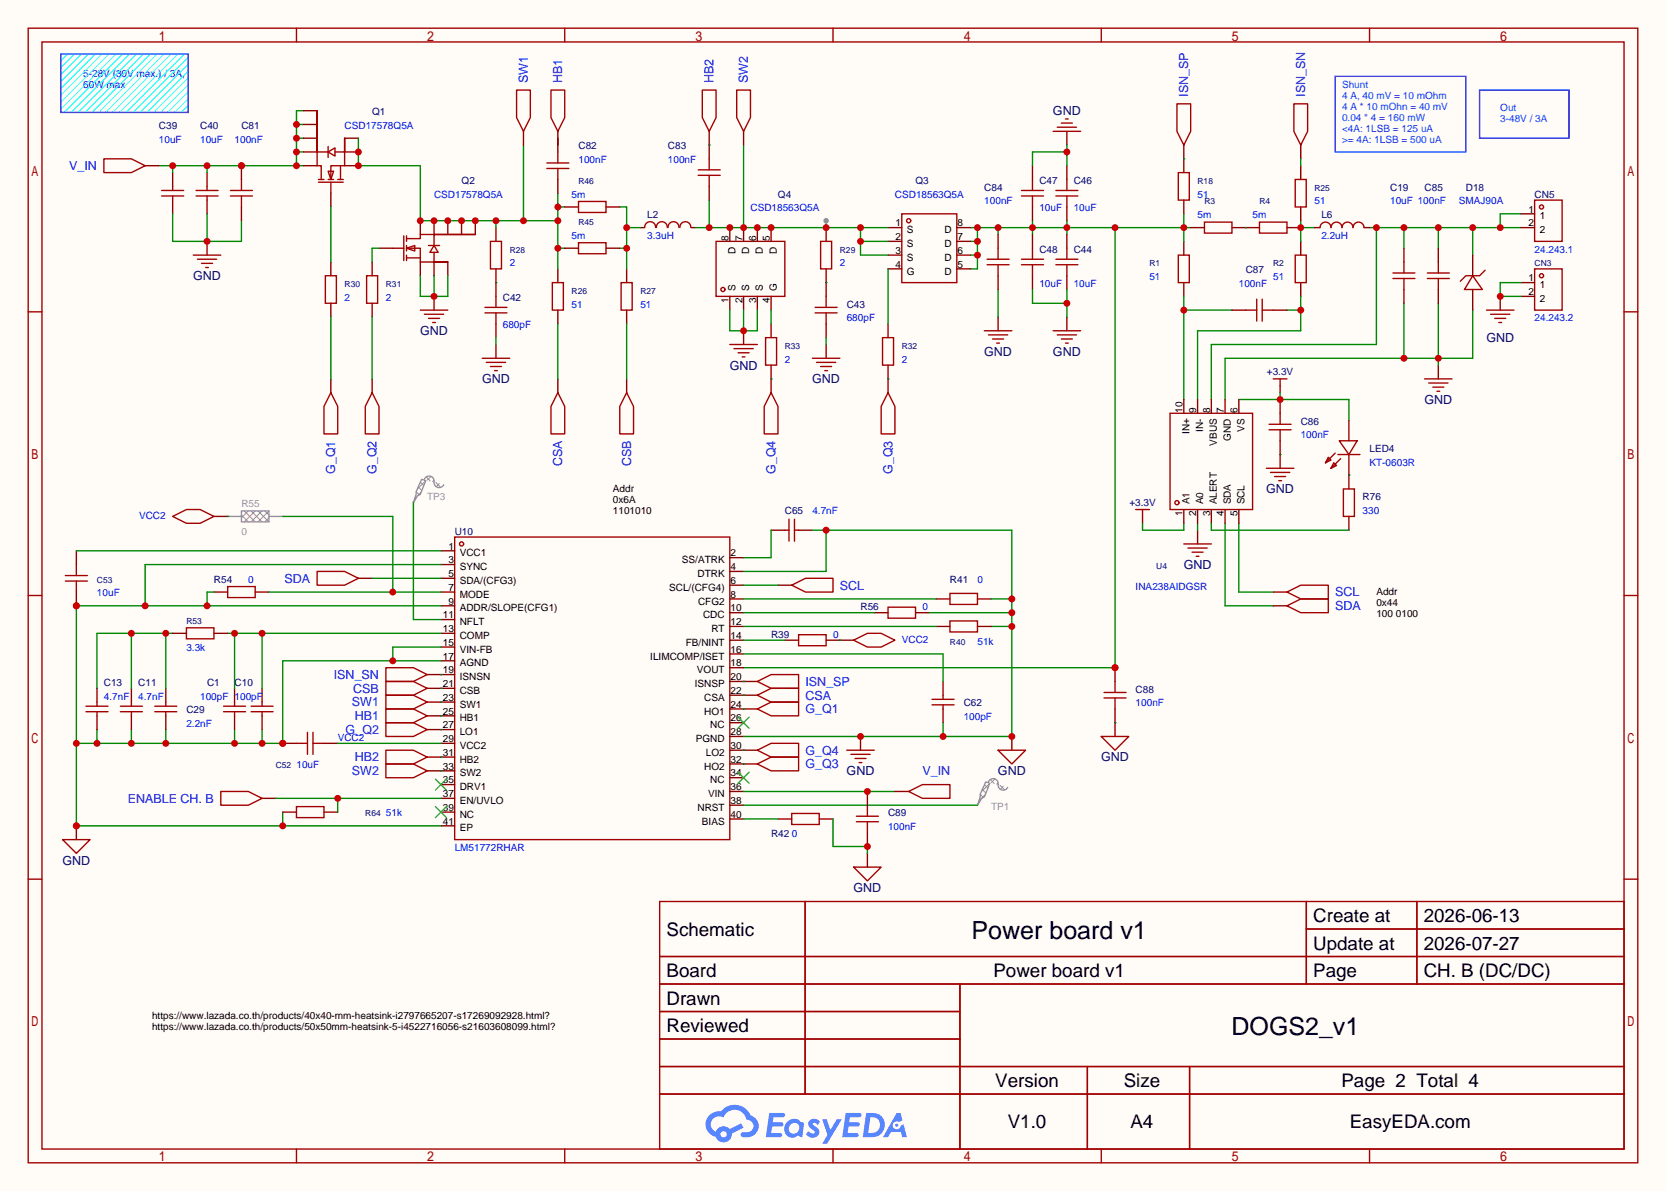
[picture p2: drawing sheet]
<svg xmlns="http://www.w3.org/2000/svg" width="308mm" height="220mm" viewBox="0 0 308 220" stroke-linecap="round" stroke-linejoin="round" font-family="sans-serif">
<path d="M0 0h307.6v220h-307.6z" fill="#fffcf7"/>
<g fill="none" stroke="#a10000" stroke-width=".25">
<path d="M5.2 5.2h297.2v209.6h-297.2zM7.7 7.7h292.1v204.5h-292.1zM54.7 5.2v2.5M104.3 5.2v2.5M153.8 5.2v2.5M203.3 5.2v2.5M252.9 5.2v2.5M5.2 57.6h2.5M299.8 57.6h2.6M5.2 110h2.5M299.8 110h2.6M5.2 162.4h2.5"/>
<path d="M121.8 166.5h178v45.7h-178zM121.8 176.7h178M148.7 166.5v35.6M241.2 166.5v15.2M241.2 171.6h58.6M261.6 166.5v15.2M299.8 162.4h2.6M121.8 181.7h178M121.8 186.8h55.4M121.8 197h178M121.8 191.9h55.4M177.2 181.7v30.5"/>
<path d="M200.8 197v15.2M219.6 197v15.2M54.7 212.2v2.6M104.3 212.2v2.6M121.8 202.1h178M153.8 212.2v2.6M203.3 212.2v2.6M252.9 212.2v2.6"/>
</g>
<g fill="#5487ff">
<path d="M149.5 206.9a1.3 1.3 0 0 1 1.9 .3l-.4 .6a.54 .54 0 0 0-1-.2l.2 .2a1.58 1.58 0 0 1 1 1.5 1.43 1.43 0 0 1-2.4 .2l.5-.6a.64 .64 0 0 0 .5 .5 .64 .64 0 0 0 .6-.3l-.1-.3a1.6 1.6 0 0 1-1.1-1.5z"/>
<path d="M151.8 206.7h.8l.7 2 1.2-2h.9l-2.7 4.5h-.9l1-1.6z"/>
<path d="M142 205.5h1.7a1.31 1.31 0 0 1 1.2 .2 .4 .4 0 0 1-.3 .6h-1.8l-.1 1h1.6a.4 .4 0 0 1 .3 .4 .4 .4 0 0 1-.4 .4h-1.6l-.2 1.2 .8-.1a1.23 1.23 0 0 1 1.2 .2 .39 .39 0 0 1-.4 .6h-2.6z"/>
<path d="M156.1 205.5h1.7a1.32 1.32 0 0 1 1.2 .2 .39 .39 0 0 1-.3 .6h-1.8l-.1 1h1.6a.4 .4 0 0 1 .4 .4 .4 .4 0 0 1-.5 .4h-1.6l-.2 1.1h.8a1.23 1.23 0 0 1 1.2 .2 .39 .39 0 0 1-.4 .6h-2.6z"/>
<path d="M165.5 205.6h.8l.3 1.3-.6 .3a.75 .75 0 0 0-1.1 .3 .75 .75 0 0 0 .5 1.1 .75 .75 0 0 0 .9-.7l.5-.3 .6 2.4h-.8l-.3-.9h-1.8l-.5 .9h-1z"/>
<path d="M159.9 205.6l-.6 4.4h1.4a2.27 2.27 0 0 0 2.7-2.3 2.27 2.27 0 0 0-2.7-2.1zM160.7 206.3a1.5 1.5 0 0 1 1.8 1.6 1.5 1.5 0 0 1-1.9 1.3h-.3z"/>
<path d="M145.4 207.2a1.62 1.62 0 0 0-.4 2.1 1.62 1.62 0 0 0 2 .6l.3-.2 .4 .2 .4 .1 .3-2.4-.1-.3-.5-.1a1.58 1.58 0 0 0-2.4 0zM146 207.7a.99 .99 0 0 1 1.6 .3 .99 .99 0 0 1-.9 1.4 .94 .94 0 0 1-1-.6 .94 .94 0 0 1 .3-1.1z"/>
<path d="M131 206a2.37 2.37 0 0 0 1.1 4 1.54 1.54 0 0 0 1.8 1 1.54 1.54 0 0 0 1.2-1.6l2.2-1.1-.5-.8-2.1 1a1.57 1.57 0 0 0-2.6 .5 1.5 1.5 0 0 1-.7-2.1 1.5 1.5 0 0 1 2.2-.5 2.23 2.23 0 0 1 2.3-1.4 2.23 2.23 0 0 1 2 1.8 1.16 1.16 0 0 1 1.2 1.1 1.16 1.16 0 0 1-1.1 1.2h-.7a.47 .47 0 0 0-.5 .4 .47 .47 0 0 0 .4 .5 2.23 2.23 0 0 0 2.2-.6 2.23 2.23 0 0 0 .5-2.3 2.16 2.16 0 0 0-1.3-1.1 3.2 3.2 0 0 0-5.5-.7l-1.1 .1zM133 209.5a.6 .6 0 0 1 1.2 0 .6 .6 0 0 1-1.2 0z"/>
<circle cx="165.6" cy="207.8" r=".28"/>
</g>
<path d="M218.6 44.6v2.5M218.6 52.2v2.5M240.2 44.6v2.5M240.2 52.2v2.5M236.3 71.2v1.3M210.9 95.4v1.2M221.1 97.9v2.6M236.3 83.9v2.6" fill="none" stroke="#870000" stroke-width=".25"/>
<g fill="none" stroke="#a10000" stroke-width=".25">
<path d="M217.6 47.1h2v5.1h-2zM239.1 47.1h2.1v5.1h-2.1zM235.1 70h2.5M236.3 70v1.2M209.7 94.1h2.5M210.9 94.1v1.3M233.8 86.5h5.1M234.6 87.2h3.5M235.3 88h2.1M236.1 88.8h.5M218.6 100.5h5M219.3 101.2h3.6"/>
<path d="M220.1 102h2M220.9 102.7h.5"/>
</g>
<path d="M218.6 57.3h8.9M218.6 54.7v19.1M228.7 73.8h20.3v3.8M236.3 72.5v1.3M226.2 96.6v15.3h8.9M228.7 96.6v12.7h6.4" fill="none" stroke="#008700" stroke-width=".25"/>
<circle cx="218.6" cy="57.3" r=".63" fill="#c00"/>
<path d="M237.6 57.3h2.6M240.2 54.7v6.4h-19.1v12.7" fill="none" stroke="#008700" stroke-width=".25"/>
<circle cx="240.2" cy="57.3" r=".63" fill="#c00"/>
<path d="M280.8 39.5h-3.8v2.5M252.9 42h27.9M254.1 42v21.6h-30.5v10.2M259.2 42v3.8M265.6 42v3.8M271.9 42v5.1" fill="none" stroke="#008700" stroke-width=".25"/>
<g fill="#c00">
<circle cx="254.1" cy="42" r=".63"/>
<circle cx="259.2" cy="42" r=".63"/>
<circle cx="265.6" cy="42" r=".63"/>
<circle cx="271.9" cy="42" r=".63"/>
<circle cx="277" cy="42" r=".63"/>
</g>
<path d="M240.2 40.8v3.8M240.2 42h2.5M259.2 56v10.2M265.6 56v11.4M271.9 57.3v8.9h-45.7v7.6" fill="none" stroke="#008700" stroke-width=".25"/>
<path d="M265.6 67.4v2.6" fill="none" stroke="#870000" stroke-width=".25"/>
<path d="M263 70h5.1M263.8 70.7h3.5M264.5 71.5h2.1M265.3 72.3h.5" fill="none" stroke="#a10000" stroke-width=".25"/>
<g fill="#c00">
<circle cx="265.6" cy="66.2" r=".63"/>
<circle cx="259.2" cy="66.2" r=".63"/>
</g>
<path d="M218.6 39.5v5.1M179.2 42h40.6M179.2 44.6h1.3M179.2 47.1h1.3M180.5 42v7.7h-1.3M184.3 42v1.3M190.6 40.8v2.5M197 40.8v2.5M205.9 42v81.3h-68.6M221.1 96.6v1.3" fill="none" stroke="#008700" stroke-width=".25"/>
<g fill="none" stroke="#870000" stroke-width=".25">
<path d="M31.9 31.9v2.5M31.9 37v2.5M38.2 31.9v2.5M38.2 37v2.5M277 54.7v2.6M39.5 109.3h2.5M47.1 109.3h2.6M66.2 106.8h2.5M143.6 108.1h2.6M144.9 118.2h2.5M152.5 118.2h2.6M161.4 113.2h2.6"/>
<path d="M169 113.2h2.6M172.8 110.6h2.6M180.5 110.6h2.5M235.1 111.9h2.5M235.1 109.3h2.5M143.6 151.3h2.6M151.3 151.3h2.5"/>
</g>
<g fill="none" stroke="#a10000" stroke-width=".25">
<path d="M29.8 36.2h4.1M29.8 35.2h4.1M31.9 34.4v.8M31.9 36.2v.8M36.2 36.2h4.1M36.2 35.2h4.1M38.2 34.4v.8M38.2 36.2v.8M274.4 57.3h5.1M275.2 58h3.6M276 58.8h2M276.7 59.6h.5"/>
<path d="M42 108.3h5.1v2.1h-5.1zM58.5 105.5h5.1l2.6 1.3-2.6 1.3h-5.1zM146.2 108.1l2.5-1.3h5.1v2.5h-5.1zM147.4 117.2h5.1v2.1h-5.1zM164 112.1h5v2.1h-5zM175.4 109.6h5.1v2h-5.1zM237.6 111.9l2.6-1.3h5v2.6h-5zM237.6 109.3l2.6-1.2h5v2.5h-5zM146.2 150.2h5.1v2.1h-5.1z"/>
</g>
<path d="M42 95.4h2.6M44.6 94.4h5.1v2h-5.1zM49.7 95.4h2.5" fill="none" stroke="#999" stroke-width=".25"/>
<path d="M44.6 95.1l1.2 1.3M45.1 94.4l2 2M45.8 94.4l-1.2 1.2M46.4 94.4l2 2M47.1 94.4l-2 2M47.6 94.4l2.1 2M48.4 94.4l-2 2M48.9 94.4l.8 .7M49.7 94.4l-2.1 2M49.7 95.6l-.8 .8" fill="none" stroke="#999" stroke-width=".18"/>
<g fill="#c00">
<circle cx="218.6" cy="42" r=".63"/>
<circle cx="205.9" cy="42" r=".63"/>
<circle cx="197" cy="42" r=".63"/>
<circle cx="190.6" cy="42" r=".63"/>
<circle cx="184.3" cy="42" r=".63"/>
<circle cx="180.5" cy="42" r=".63"/>
<circle cx="180.5" cy="44.6" r=".63"/>
<circle cx="180.5" cy="47.1" r=".63"/>
<circle cx="205.9" cy="123.3" r=".63"/>
</g>
<path d="M29.3 30.6h26.7M31.9 30.6v1.3M38.2 30.6v1.3M54.7 23h1.3M54.7 25.5h1.3M54.7 28.1h1.3M56 20.4h-1.3v10.2" fill="none" stroke="#008700" stroke-width=".25"/>
<g fill="#c00">
<circle cx="54.7" cy="30.6" r=".63"/>
<circle cx="54.7" cy="28.1" r=".63"/>
<circle cx="54.7" cy="25.5" r=".63"/>
<circle cx="54.7" cy="23" r=".63"/>
<circle cx="44.6" cy="30.6" r=".63"/>
<circle cx="38.2" cy="30.6" r=".63"/>
<circle cx="31.9" cy="30.6" r=".63"/>
</g>
<path d="M31.9 39.5v5.1h12.7v-3.8M38.2 39.5v5.1M210.9 96.6v1.3h7.7v-1.3" fill="none" stroke="#008700" stroke-width=".25"/>
<g fill="none" stroke="#870000" stroke-width=".25">
<path d="M56 30.6h2.5M56 25.5h2.5M56 28.1h2.5M56 23h2.5M56 20.4h2.5M61.1 35.7v2.5M63.6 30.6h2.6M63.6 25.5h2.6M63.6 28.1h2.6M218.6 29.3v2.6M218.6 37v2.5M240.2 30.6v2.5"/>
<path d="M240.2 38.2v2.6M38.2 44.6v2.5M70 45.8h2.5M77.6 40.8v2.5M77.6 48.4v2.5M80.1 40.8v2.5M80.1 48.4v2.5M82.7 40.8v2.5M82.7 48.4v2.5M85.2 40.8v2.5M87.8 40.8v2.5M103 49.7v2.5"/>
<path d="M103 57.3v2.5M115.7 49.7v2.5M115.7 57.3v2.5M118.2 42h.8M127.6 42h.8M134.7 42v2.6M134.7 54.7v2.6M137.3 42v2.6M137.3 54.7v2.6M139.8 42v2.6M139.8 54.7v2.6M142.4 42v2.6"/>
<path d="M142.4 54.7v2.6M164 42h2.5M164 44.6h2.5M164 47.1h2.5M164 49.7h2.5M176.7 42h2.5M176.7 44.6h2.5M176.7 47.1h2.5M176.7 49.7h2.5M81.4 101.7h2.5M81.4 104.3h2.5M81.4 106.8h2.5"/>
<path d="M81.4 109.3h2.5M81.4 111.9h2.5M81.4 114.4h2.5M81.4 117h2.5M81.4 119.5h2.5M134.7 118.2h2.6M134.7 115.7h2.6M134.7 113.2h2.6M134.7 110.6h2.6M134.7 108.1h2.6M134.7 105.5h2.6M134.7 103h2.6"/>
<path d="M81.4 122h2.5M81.4 124.6h2.5M81.4 127.1h2.5M81.4 129.7h2.5M81.4 132.2h2.5M81.4 134.7h2.5M81.4 137.3h2.5M81.4 139.8h2.5M134.7 138.6h2.6M134.7 136h2.6M134.7 133.5h2.6M134.7 130.9h2.6"/>
<path d="M134.7 128.4h2.6M134.7 125.9h2.6M134.7 123.3h2.6M134.7 120.8h2.6M81.4 142.4h2.5M81.4 144.9h2.5M81.4 147.4h2.5M81.4 150h2.5M81.4 152.5h2.5M134.7 151.3h2.6M134.7 148.7h2.6M134.7 146.2h2.6"/>
<path d="M134.7 143.6h2.6M134.7 141.1h2.6"/>
</g>
<g fill="none" stroke="#a10000" stroke-width=".25">
<path d="M58.8 33.7h4.6M58.8 33.1h1M60.6 31.6h1l-.5 1.5zM60.6 28.1l1.2-.8v1.5zM60.6 28.1h-2.1v-7.7v10.2h.8v2.5M60.6 27.1v2M60.6 33.1h1M61.1 33.7v2M61.8 28.1h1.8v-2.6v5.1h-2.5v2.5M62.4 33.1h1M62.9 30.6v2.5M166.5 39.5h10.2v12.7h-10.2z"/>
<path d="M217.6 31.9h2v5.1h-2zM239.1 33.1h2.1v5.1h-2.1zM35.7 47.1h5.1M36.4 47.9h3.6M37.2 48.6h2M38 49.4h.5M72.5 45.8h2M74.5 43.6v4.5M75.1 45.8l1.5-.5v1.1zM75.1 44.1h2.5v-.8h10.2h-7.7v2M75.1 45.8h2.5v2.6h5.1h-2.6v-1.8M75.1 47.6h2.5"/>
<path d="M75.1 43.6v1M75.1 45.3v1.1M75.1 47.1v1M79.1 45.3h2.1M80.1 45.3l.8 1.3h-1.5zM102 52.2h2v5.1h-2zM114.7 52.2h2v5.1h-2zM119 42a1.01 1.01 0 0 1 1-1.1 1.01 1.01 0 0 1 1.1 1.1M121.2 42a1.01 1.01 0 0 1 1-1.1 1.01 1.01 0 0 1 1 1.1M123.3 42a1.01 1.01 0 0 1 1-1.1 1.01 1.01 0 0 1 1.1 1.1M125.5 42a1.01 1.01 0 0 1 1-1.1 1.01 1.01 0 0 1 1 1.1M132.2 44.6h12.7v10.1h-12.7z"/>
<path d="M83.9 99.2h50.8v55.9h-50.8z"/>
<circle cx="133.5" cy="53.5" r=".38"/>
<circle cx="167.8" cy="40.8" r=".38"/>
<circle cx="85.2" cy="100.5" r=".38"/>
</g>
<path d="M136.3 132.5l2 2M138.3 132.5l-2 2M80.4 143.9l2 2M80.4 149l2 2M82.4 143.9l-2 2M82.4 149l-2 2M136.3 142.6l2 2.1M138.3 142.6l-2 2.1" fill="none" stroke="#3c3" stroke-width=".25"/>
<circle cx="38.2" cy="44.6" r=".63" fill="#c00"/>
<g fill="none" stroke="#a10000" stroke-width=".25">
<path d="M188.6 36.2h4.1M188.6 35.2h4.1M190.6 33.1v2.1M190.6 36.2v2M194.9 36.2h4.1M194.9 35.2h4.1M197 33.1v2.1M197 36.2v2M60.1 50.9h2v5.1h-2zM67.7 50.9h2v5.1h-2zM89.5 56.8h4.1M89.5 57.8h4.1"/>
<path d="M90.6 44.6h2v5.1h-2zM91.6 54.7v2.1M91.6 57.8v2M150.5 56.8h4.1M150.5 57.8h4.1M151.5 44.6h2v5.1h-2zM152.5 54.7v2.1M152.5 57.8v2M188.6 48.9h4.1M188.6 47.9h4.1M190.6 45.8v2.1M190.6 48.9v2"/>
<path d="M194.9 48.9h4.1M194.9 47.9h4.1M197 45.8v2.1M197 48.9v2M257.2 51.4h4M257.2 50.4h4M259.2 48.4v2M259.2 51.4v2.1M141.4 62.4h2v5h-2zM162.9 62.4h2.1v5h-2.1z"/>
</g>
<g fill="none" stroke="#870000" stroke-width=".25">
<path d="M190.6 30.6v2.5M190.6 38.2v2.6M197 30.6v2.5M197 38.2v2.6M61.1 48.4v2.5M61.1 56v2.5M68.7 48.4v2.5M68.7 56v2.5M91.6 42v2.6M91.6 49.7v5M91.6 59.8v2.6M142.4 59.8v2.6"/>
<path d="M152.5 42v2.6M152.5 49.7v5M152.5 59.8v2.6M164 59.8v2.6M190.6 43.3v2.5M190.6 50.9v2.6M197 43.3v2.5M197 50.9v2.6M259.2 45.8v2.6M259.2 53.5v2.5M142.4 67.4v2.6M164 67.4v2.6"/>
</g>
<path d="M39.5 109.3h-1.3v2.6M81.4 104.3h-54.6v7.6M81.4 111.9h-67.3v40.6h67.3M81.4 119.5h-8.9v2.5M17.9 134.7v2.6M24.3 134.7v2.6M30.6 134.7v2.6M43.3 134.7v2.6M48.4 134.7v2.6M81.4 122h-29.2v15.3h-38.1M52.2 150v2.5" fill="none" stroke="#008700" stroke-width=".25"/>
<g fill="#c00">
<circle cx="26.8" cy="111.9" r=".63"/>
<circle cx="38.2" cy="111.9" r=".63"/>
<circle cx="14.1" cy="111.9" r=".63"/>
<circle cx="14.1" cy="137.3" r=".63"/>
<circle cx="14.1" cy="152.5" r=".63"/>
<circle cx="52.2" cy="152.5" r=".63"/>
<circle cx="17.9" cy="137.3" r=".63"/>
<circle cx="24.3" cy="137.3" r=".63"/>
<circle cx="30.6" cy="137.3" r=".63"/>
<circle cx="43.3" cy="137.3" r=".63"/>
<circle cx="48.4" cy="137.3" r=".63"/>
<circle cx="52.2" cy="137.3" r=".63"/>
<circle cx="72.5" cy="122" r=".63"/>
</g>
<g fill="none" stroke="#a10000" stroke-width=".25">
<path d="M144.9 97.9h.8M145.7 95.9v4M146.7 95.9v4M146.7 97.9h.7M245.2 84.5l.5 .5-1 .5zM246.3 85.5l.5 .5-1.1 .5zM246.5 83.7l-1.8 1.8M247 83.9h4.1M247.3 81.4h3.3l-1.6 2.5zM247.5 84.7l-1.8 1.8M15.9 131.4h4M15.9 130.4h4"/>
<path d="M17.9 129.7v.7M17.9 131.4v.8M22.2 131.4h4.1M22.2 130.4h4.1M24.3 129.7v.7M24.3 131.4v.8M41.3 131.4h4M41.3 130.4h4M43.3 129.7v.7M43.3 131.4v.8M46.4 131.4h4M46.4 130.4h4"/>
<path d="M48.4 129.7v.7M48.4 131.4v.8M172.1 129.2h4M172.1 130.2h4M174.1 128.4v.8M174.1 130.2v.7M40.8 146.2h5l2.6 1.2-2.6 1.3h-5z"/>
</g>
<g fill="none" stroke="#870000" stroke-width=".25">
<path d="M249 77.6v3.8M142.4 97.9h2.5M147.4 97.9h2.6M249 83.9v3.9M17.9 127.1v2.6M17.9 132.2v2.5M24.3 127.1v2.6M24.3 132.2v2.5M43.3 127.1v2.6M43.3 132.2v2.5M48.4 127.1v2.6M48.4 132.2v2.5"/>
<path d="M174.1 125.9v2.5M174.1 130.9v2.6M48.4 147.4h2.5"/>
</g>
<path d="M66.2 25.5v5.1h11.4v10.2h25.4M96.6 26.8v14M103 35.7v14M103 38.2h1.3M91.6 40.8v1.2M103 45.8h1.3M68.7 106.8h12.7M137.3 108.1h6.3" fill="none" stroke="#008700" stroke-width=".25"/>
<g fill="#c00">
<circle cx="66.2" cy="28.1" r=".63"/>
<circle cx="66.2" cy="30.6" r=".63"/>
<circle cx="77.6" cy="40.8" r=".63"/>
<circle cx="80.1" cy="40.8" r=".63"/>
<circle cx="82.7" cy="40.8" r=".63"/>
<circle cx="85.2" cy="40.8" r=".63"/>
<circle cx="87.8" cy="40.8" r=".63"/>
<circle cx="91.6" cy="40.8" r=".63"/>
<circle cx="96.6" cy="40.8" r=".63"/>
<circle cx="103" cy="40.8" r=".63"/>
<circle cx="103" cy="38.2" r=".63"/>
<circle cx="103" cy="45.8" r=".63"/>
</g>
<path d="M61.1 38.2v10.2M70 45.8h-1.3v2.6M77.6 50.9v3.8h5.1v-3.8M80.1 50.9v3.8" fill="none" stroke="#008700" stroke-width=".25"/>
<path d="M80.1 54.7v2.6M91.6 63.6v2.6" fill="none" stroke="#870000" stroke-width=".25"/>
<path d="M77.6 57.3h5.1M78.4 58h3.5M79.1 58.8h2.1M79.9 59.6h.5M89 66.2h5.1M89.8 66.9h3.5M90.6 67.7h2M91.3 68.5h.5" fill="none" stroke="#a10000" stroke-width=".25"/>
<circle cx="80.1" cy="54.7" r=".63" fill="#c00"/>
<path d="M114.4 38.2h1.3v11.5M91.6 52.2h.1M114.4 45.8h1.3M115.7 42h2.5M91.6 62.4v1.2" fill="none" stroke="#008700" stroke-width=".25"/>
<g fill="#c00">
<circle cx="115.7" cy="42" r=".63"/>
<circle cx="115.7" cy="45.8" r=".63"/>
</g>
<path d="M134.7 57.3v3.8h5.1v-3.8M137.3 57.3v3.8M142.4 57.3v2.5M152.5 52.2h.1" fill="none" stroke="#008700" stroke-width=".25"/>
<path d="M137.3 61.1v2.5" fill="none" stroke="#870000" stroke-width=".25"/>
<circle cx="137.3" cy="61.1" r=".63" fill="#c00"/>
<path d="M134.7 63.6h5.1M135.5 64.4h3.6M136.3 65.2h2M137 65.9h.5M150 66.2h5.1M150.7 66.9h3.6M151.5 67.7h2M152.3 68.5h.5" fill="none" stroke="#a10000" stroke-width=".25"/>
<path d="M152.5 63.6v2.6" fill="none" stroke="#870000" stroke-width=".25"/>
<path d="M130.9 37v5M137.3 26.8v15.2M128.4 42h35.6M152.5 40.8v1.2M158.9 42v5.1h5.1M158.9 44.6h5.1" fill="none" stroke="#008700" stroke-width=".25"/>
<g fill="#c00">
<circle cx="152.5" cy="42" r=".63"/>
<circle cx="142.4" cy="42" r=".63"/>
<circle cx="139.8" cy="42" r=".63"/>
<circle cx="137.3" cy="42" r=".63"/>
<circle cx="134.7" cy="42" r=".63"/>
<circle cx="130.9" cy="42" r=".63"/>
<circle cx="158.9" cy="42" r=".63"/>
<circle cx="158.9" cy="44.6" r=".63"/>
</g>
<circle cx="152.5" cy="40.8" r=".51" fill="#999"/>
<path d="M197 26.8v3.8M197 28.1h-6.4v2.5M164 49.7v10.1" fill="none" stroke="#008700" stroke-width=".25"/>
<path d="M197 24.3v2.5M184.3 58.5v2.6M197 58.5v2.6" fill="none" stroke="#870000" stroke-width=".25"/>
<path d="M194.4 24.3h5.1M195.2 23.5h3.6M196 22.7h2M196.7 22h.5M181.7 61.1h5.1M182.5 61.8h3.6M183.3 62.6h2M184 63.4h.5M194.4 61.1h5.1M195.2 61.8h3.6M196 62.6h2M196.7 63.4h.5" fill="none" stroke="#a10000" stroke-width=".25"/>
<circle cx="197" cy="28.1" r=".63" fill="#c00"/>
<path d="M190.6 53.5v2.5h6.4M197 53.5v5" fill="none" stroke="#008700" stroke-width=".25"/>
<circle cx="197" cy="56" r=".63" fill="#c00"/>
<g fill="none" stroke="#870000" stroke-width=".25">
<path d="M103 24.3v2.5M130.9 24.3v2.5M230 42h2.5M237.6 42h2.6M61.1 70v2.5M68.7 70v2.5M103 70v2.5M115.7 70v2.5M142.4 70v2.5M164 70v2.5M249 87.8v2.5M249 95.4v2.5"/>
<path d="M78.9 134.7h2.5M78.9 127.1h2.5M78.9 132.2h2.5M78.9 139.8h2.5M137.3 130.9h2.5M137.3 138.6h2.5M137.3 128.4h2.5M137.3 141.1h2.5"/>
</g>
<g fill="none" stroke="#a10000" stroke-width=".25">
<path d="M101.7 16.6h2.6v5.1l-1.3 2.6-1.3-2.6zM129.7 16.6h2.5v5.1l-1.3 2.6-1.2-2.6zM61.1 72.5l1.3 2.6v5h-2.6v-5zM68.7 72.5l1.3 2.6v5h-2.6v-5zM103 72.5l1.3 2.6v5h-2.6v-5zM115.7 72.5l1.3 2.6v5h-2.6v-5zM142.4 72.5l1.2 2.6v5h-2.5v-5zM164 72.5l1.2 2.6v5h-2.5v-5zM248 90.3h2.1v5.1h-2.1zM71.2 133.5h5.1l2.6 1.2-2.6 1.3h-5.1zM71.2 125.9h5.1l2.6 1.2-2.6 1.3h-5.1zM71.2 130.9h5.1l2.6 1.3-2.6 1.3h-5.1z"/>
<path d="M71.2 138.6h5.1l2.6 1.2-2.6 1.3h-5.1zM139.8 130.9l2.6-1.2h5v2.5h-5zM139.8 138.6l2.6-1.3h5v2.5h-5zM139.8 128.4l2.6-1.3h5v2.6h-5zM139.8 141.1l2.6-1.3h5v2.6h-5z"/>
</g>
<path d="M103 25.5v1.3M61.1 58.5v11.5M68.7 58.5v11.5M103 59.8v10.2M115.7 59.8v10.2M142.4 70h.1M152.5 62.4v1.2M164 70h.1M249 87.8h.1M81.4 127.1h.1M137.3 128.4h.1" fill="none" stroke="#008700" stroke-width=".25"/>
<circle cx="240.2" cy="42" r=".63" fill="#c00"/>
<path d="M95.4 16.6h2.5v5.1l-1.3 2.6-1.2-2.6zM136 16.6h2.6v5.1l-1.3 2.6-1.3-2.6zM217.3 19.2h2.5v5.1l-1.2 2.5-1.3-2.5zM238.9 19.2h2.5v5.1l-1.2 2.5-1.3-2.5zM106.8 37.2h5.1v2h-5.1zM106.8 44.8h5.1v2.1h-5.1zM222.4 41h5.1v2.1h-5.1zM232.5 41h5.1v2.1h-5.1zM71.2 128.4h5.1l2.6 1.3-2.6 1.2h-5.1zM71.2 123.3h5.1l2.6 1.3-2.6 1.3h-5.1zM139.8 125.9l2.6-1.3h5v2.5h-5zM71.2 141.1h5.1l2.6 1.3-2.6 1.2h-5.1z" fill="none" stroke="#a10000" stroke-width=".25"/>
<g fill="none" stroke="#870000" stroke-width=".25">
<path d="M96.6 24.3v2.5M104.3 38.2h2.5M111.9 38.2h2.5M137.3 24.3v2.5M218.6 26.8v2.5M240.2 26.8v2.5M104.3 45.8h2.5M111.9 45.8h2.5M219.8 42h2.6M227.5 42h2.5M78.9 129.7h2.5M78.9 124.6h2.5"/>
<path d="M137.3 125.9h2.5M14.1 152.5v2.6M78.9 142.4h2.5"/>
</g>
<path d="M218.6 29.3h.1M81.4 129.7h.1M81.4 132.2h.1M81.4 139.8h.1M81.4 124.6h.1M81.4 134.7h.1M137.3 125.9h.1M137.3 130.9h.1M137.3 138.6h.1M81.4 142.4h.1M137.3 141.1h.1" fill="none" stroke="#008700" stroke-width=".25"/>
<circle cx="14.1" cy="152.5" r=".63" fill="#c00"/>
<path d="M156.3 138.6h5.1M157.1 139.3h3.6M184.3 138.6h5.1l-2.6 2.5zM203.3 136h5.1l-2.5 2.6zM11.6 155.1h5l-2.5 2.5zM157.9 140.1h2M158.6 140.8h.5M157.6 160.1h5.1l-2.6 2.6z" fill="none" stroke="#a10000" stroke-width=".25"/>
<path d="M158.9 136v2.6M186.8 136v2.6M205.9 133.5v2.5M160.1 157.6v2.5" fill="none" stroke="#870000" stroke-width=".25"/>
<path d="M150 97.9h36.8v38.1h-49.5M152.5 97.9v7.6h-15.2M171.6 113.2h15.2M183 115.7h3.8M183 110.6h3.8M174.1 133.5v2.5" fill="none" stroke="#008700" stroke-width=".25"/>
<g fill="#c00">
<circle cx="158.9" cy="136" r=".63"/>
<circle cx="174.1" cy="136" r=".63"/>
<circle cx="186.8" cy="136" r=".63"/>
<circle cx="186.8" cy="115.7" r=".63"/>
<circle cx="186.8" cy="113.2" r=".63"/>
<circle cx="186.8" cy="110.6" r=".63"/>
<circle cx="152.5" cy="97.9" r=".63"/>
</g>
<path d="M56.8 135.3v4" fill="none" stroke="#a10000" stroke-width=".25"/>
<path d="M52.2 137.3h2.5" fill="none" stroke="#870000" stroke-width=".25"/>
<circle cx="52.2" cy="137.3" r=".63" fill="#c00"/>
<path d="M12.1 106.3h4M12.1 107.3h4M14.1 107.3v2M54.7 137.3h2.1M57.8 137.3h2M57.8 135.3v4" fill="none" stroke="#a10000" stroke-width=".25"/>
<path d="M14.1 101.7v2.6M14.1 109.3v2.6M59.8 137.3h2.6" fill="none" stroke="#870000" stroke-width=".25"/>
<circle cx="14.1" cy="111.9" r=".63" fill="#c00"/>
<g fill="none" stroke="#a10000" stroke-width=".25">
<path d="M283.3 37h5.1v7.6h-5.1zM283.3 49.7h5.1v7.6h-5.1zM14.1 104.3v2"/>
<circle cx="284.6" cy="38.2" r=".38"/>
<circle cx="284.6" cy="50.9" r=".38"/>
</g>
<path d="M240.2 29.3v1.3M280.8 52.2h-3.8v2.5h3.8M14.1 101.7h67.3M62.4 137.3h19" fill="none" stroke="#008700" stroke-width=".25"/>
<path d="M280.8 39.5h2.5M280.8 52.2h2.5M280.8 54.7h2.5M280.8 42h2.5" fill="none" stroke="#870000" stroke-width=".25"/>
<circle cx="277" cy="54.7" r=".63" fill="#c00"/>
<g fill="none" stroke="#008700" stroke-width=".25">
<path d="M184.3 53.5v5M230 42h.1M42 95.4h.1M52.2 95.4h20.3v13.9M142.4 97.9v5.1h-5.1M49.7 109.3h31.7M137.3 118.2h7.6M137.3 115.7h35.5M137.3 110.6h35.5M155.1 118.2h.1M137.3 120.8h36.8v5.1M137.3 146.2h27.9"/>
<path d="M137.3 148.7h43.2M137.3 151.3h6.3M153.8 151.3v5h6.3v1.3"/>
</g>
<g fill="none" stroke="#870000" stroke-width=".25">
<path d="M218.6 73.8v2.5M221.1 73.8v2.5M223.6 73.8v2.5M226.2 73.8v2.5M228.7 73.8v2.5M39.5 95.4h2.5M218.6 94.1v2.5M221.1 94.1v2.5M223.6 94.1v2.5M226.2 94.1v2.5M228.7 94.1v2.5M155.1 118.2h2.5"/>
<path d="M172.8 115.7h2.6M180.5 115.7h2.5M30.6 127.1v2.6M30.6 132.2v2.5M52.2 150h2.5M59.8 150h2.6"/>
</g>
<g fill="none" stroke="#a10000" stroke-width=".25">
<path d="M216 76.3h15.3v17.8h-15.3zM31.9 95.4l2.5-1.3h2.6l2.5 1.3-2.5 1.2h-2.6zM157.6 118.2l2.5-1.2h2.6l2.5 1.2-2.5 1.3h-2.6zM175.4 114.7h5.1v2h-5.1zM28.6 131.4h4M28.6 130.4h4M30.6 129.7v.7M30.6 131.4v.8M54.7 149h5.1v2h-5.1z"/>
<circle cx="217.3" cy="92.8" r=".38"/>
</g>
<path d="M76.3 92.6v.2M77.9 88.5l.7 .3-1 2.5-.5 .3-.8 1.2 .5-1.5v-.5zM78.4 88.5a.93 .93 0 0 1 1.1-.5 .93 .93 0 0 1 .6 1 .94 .94 0 0 0 .7 1 .94 .94 0 0 0 1.1-.5M180.5 148.5v.2M182 144.4l.8 .3-1.1 2.5-.5 .2-.7 1.3 .5-1.5v-.5zM182.5 144.4a.93 .93 0 0 1 1.1-.6 .93 .93 0 0 1 .7 1.1 .94 .94 0 0 0 .7 1 .94 .94 0 0 0 1.1-.5" fill="none" stroke="#999" stroke-width=".25"/>
<g fill="none" stroke="#999" stroke-width=".18">
<path d="M76.6 91.9l.2 .1M76.8 90.8l.6 .6M77.2 89.9l.7 .7M77.6 89l.6 .7M77.8 90.9l-.7 .7M78.6 88.8l-1.6 1.5M78.7 88.1l.7 .7M79.6 88l-.7 .7M80.1 88.7l-.2 .3M80.5 89.1l.9 .9M81.1 89.3l-.6 .6M180.8 147.8l.1 .1"/>
<path d="M181 146.7l.6 .6M181.4 145.8l.6 .7M181.8 144.9l.6 .7M181.9 146.8l-.7 .6M182.8 144.7l-1.6 1.5M182.8 144l.8 .7M183.7 143.9l-.7 .6M184.3 144.6l-.3 .2M184.6 145l.9 .9M185.3 145.2l-.6 .6"/>
</g>
<circle cx="72.5" cy="109.3" r=".63" fill="#c00"/>
<path d="M76.3 92.8v21.6h5.1M42 117h39.4M43.3 117v10.1M48.4 117v10.1M137.3 113.2h24.1" fill="none" stroke="#008700" stroke-width=".25"/>
<g fill="#c00">
<circle cx="48.4" cy="117" r=".63"/>
<circle cx="43.3" cy="117" r=".63"/>
</g>
<path d="M234.3 79.4h4.1M234.3 78.4h4.1M236.3 76.3v2.1" fill="none" stroke="#a10000" stroke-width=".25"/>
<path d="M236.3 73.8v2.5M236.3 81.4v2.5" fill="none" stroke="#870000" stroke-width=".25"/>
<circle cx="236.3" cy="73.8" r=".63" fill="#c00"/>
<path d="M236.3 79.4v2M158.1 151.8h4.1" fill="none" stroke="#a10000" stroke-width=".25"/>
<path d="M160.1 153.8v2.5" fill="none" stroke="#870000" stroke-width=".25"/>
<circle cx="160.1" cy="156.3" r=".63" fill="#c00"/>
<path d="M158.1 150.7h4.1M160.1 148.7v2" fill="none" stroke="#a10000" stroke-width=".25"/>
<path d="M160.1 146.2v2.5" fill="none" stroke="#870000" stroke-width=".25"/>
<circle cx="160.1" cy="146.2" r=".63" fill="#c00"/>
<path d="M203.8 128.9h4.1M203.8 127.9h4.1M205.9 125.9v2M160.1 151.8v2" fill="none" stroke="#a10000" stroke-width=".25"/>
<path d="M205.9 123.3v2.6M205.9 130.9v2.6" fill="none" stroke="#870000" stroke-width=".25"/>
<circle cx="205.9" cy="123.3" r=".63" fill="#c00"/>
<g fill="none" stroke="#a10000" stroke-width=".25">
<path d="M42.5 36.2h4.1M42.5 35.2h4.1M44.6 33.1v2.1M101 31.1h4M101 30.1h4M103 28.1v2M103 31.1v2M128.9 32.4h4.1M128.9 31.4h4.1M130.9 29.3v2.1M130.9 32.4v2M182.2 48.9h4.1"/>
<path d="M182.2 47.9h4.1M184.3 45.8v2.1M184.3 48.9v2M230 57.3h2M232 55.2v4.1M233 55.2v4.1M233 57.3h2.1M263.5 51.4h4.1M263.5 50.4h4.1M265.6 48.4v2M265.6 51.4v2.1M205.9 128.9v2"/>
</g>
<path d="M44.6 30.6v2.5M44.6 38.2v2.6M103 25.5v2.6M103 33.1v2.6M130.9 26.8v2.5M130.9 34.4v2.6M184.3 43.3v2.5M184.3 50.9v2.6M227.5 57.3h2.5M235.1 57.3h2.5M265.6 45.8v2.6M265.6 53.5v2.5" fill="none" stroke="#870000" stroke-width=".25"/>
<circle cx="44.6" cy="30.6" r=".63" fill="#c00"/>
<path d="M44.6 36.2v2" fill="none" stroke="#a10000" stroke-width=".25"/>
<path d="M24.3 117v10.1M30.6 117v10.1M31.9 117h-14v10.1" fill="none" stroke="#008700" stroke-width=".25"/>
<g fill="#c00">
<circle cx="30.6" cy="117" r=".63"/>
<circle cx="24.3" cy="117" r=".63"/>
</g>
<path d="M130.9 26.8h.1M236.3 83.9h.1M205.9 133.5h.1M50.9 147.4h30.5M62.4 147.4v2.6" fill="none" stroke="#008700" stroke-width=".25"/>
<path d="M271.9 50.9l1.8 2.6h-3.3zM274.2 49.9l-1 1h-2.6l-1 1" fill="none" stroke="#a10000" stroke-width=".25"/>
<path d="M271.9 47.1v3.8M271.9 53.5v3.8" fill="none" stroke="#870000" stroke-width=".25"/>
<circle cx="62.4" cy="147.4" r=".63" fill="#c00"/>
<path d="M273.2 16.6h16.5v8.9h-16.5z" fill="none" stroke="#00f" stroke-width=".25"/>
<g fill="none" stroke="#0ff" stroke-width=".18">
<path d="M12.5 10l-1.3 1.2M13.8 10l-2.6 2.5M15 10l-3.8 3.8M16.3 10l-5.1 5M17.6 10l-6.4 6.3M18.9 10l-7.7 7.6M20.1 10l-8.9 8.9M21.4 10l-10.2 10.1M22.7 10l-10.8 10.8M23.9 10l-10.8 10.8M25.2 10l-10.8 10.8M26.5 10l-10.8 10.8"/>
<path d="M27.7 10l-10.7 10.8M29 10l-10.8 10.8M30.3 10l-10.8 10.8M31.6 10l-10.8 10.8M32.8 10l-10.8 10.8M34.1 10l-10.8 10.8M34.7 10.6l-10.1 10.2M34.7 11.9l-8.9 8.9M34.7 13.1l-7.6 7.7M34.7 14.4l-6.3 6.4M34.7 15.7l-5 5.1M34.7 17l-3.8 3.8"/>
<path d="M34.7 18.2l-2.5 2.6M34.7 19.5l-1.2 1.3"/>
</g>
<path d="M11.2 10h23.5v10.8h-23.5zM246.5 14.1h24.1v14h-24.1z" fill="none" stroke="#03f" stroke-width=".25"/>
<path d="M26.8 30.6h2.5M242.7 42h1M251.8 42h1.1M31.9 117h2.5M39.5 117h2.5M165.2 146.2h2.6" fill="none" stroke="#870000" stroke-width=".25"/>
<path d="M19.2 29.3h5.1l2.5 1.3-2.5 1.3h-5.1zM243.7 42a1.02 1.02 0 0 1 1-1 1.02 1.02 0 0 1 1 1 1.02 1.02 0 0 1 1.1-1 1.02 1.02 0 0 1 1 1 1.02 1.02 0 0 1 1-1 1.02 1.02 0 0 1 1 1 1.02 1.02 0 0 1 1-1 1.02 1.02 0 0 1 1 1M34.4 116h5.1v2h-5.1zM167.8 146.2l2.5-1.3h5.1v2.5h-5.1z" fill="none" stroke="#a10000" stroke-width=".25"/>
<path d="M223.6 96.6v1.3h25.4" fill="none" stroke="#008700" stroke-width=".25"/>
<g font-size="4.6">
<text x="179.4" y="173.4">Power board v1</text>
<text x="227.4" y="191.2">DOGS2_v1</text>
</g>
<g font-size="3.5">
<text x="123.1" y="172.8">Schematic</text>
<text x="242.5" y="170.3">Create at</text>
<text x="262.9" y="170.3">2026-06-13</text>
<text x="242.5" y="175.4">Update at</text>
<text x="262.9" y="175.4">2026-07-27</text>
<text x="123.1" y="180.5">Board</text>
<text x="123.1" y="185.5">Drawn</text>
<text x="183.4" y="180.5">Power board v1</text>
<text x="242.5" y="180.5">Page</text>
<text x="262.9" y="180.5">CH. B (DC/DC)</text>
<text x="123.1" y="190.6">Reviewed</text>
<text x="183.8" y="200.8">Version</text>
<text x="207.5" y="200.8">Size</text>
<text x="247.7" y="200.8">Page 2 Total 4</text>
<text x="186.1" y="208.4">V1.0</text>
<text x="208.7" y="208.4">A4</text>
<text x="249.2" y="208.4">EasyEDA.com</text>
</g>
<g font-size="2.3" fill="#00f">
<text x="97.5" y="15.4" transform="rotate(-90 97.5 15.4)">SW1</text>
<text x="103.8" y="15.4" transform="rotate(-90 103.8 15.4)">HB1</text>
<text x="131.7" y="15.4" transform="rotate(-90 131.7 15.4)">HB2</text>
<text x="138.1" y="15.4" transform="rotate(-90 138.1 15.4)">SW2</text>
<text x="219.4" y="17.9" transform="rotate(-90 219.4 17.9)">ISN_SP</text>
<text x="241" y="17.9" transform="rotate(-90 241 17.9)">ISN_SN</text>
<text x="12.8" y="31.4">V_IN</text>
<text x="61.9" y="87.6" transform="rotate(-90 61.9 87.6)">G_Q1</text>
<text x="69.5" y="87.6" transform="rotate(-90 69.5 87.6)">G_Q2</text>
<text x="103.8" y="86.2" transform="rotate(-90 103.8 86.2)">CSA</text>
<text x="116.5" y="86.2" transform="rotate(-90 116.5 86.2)">CSB</text>
<text x="143.2" y="87.6" transform="rotate(-90 143.2 87.6)">G_Q4</text>
<text x="164.8" y="87.6" transform="rotate(-90 164.8 87.6)">G_Q3</text>
<text x="52.5" y="107.6">SDA</text>
<text x="155.1" y="108.9">SCL</text>
<text x="246.5" y="112.7">SDA</text>
<text x="246.5" y="110.2">SCL</text>
<text x="61.6" y="125.4">ISN_SN</text>
<text x="65" y="130.5">SW1</text>
<text x="65.2" y="127.9">CSB</text>
<text x="148.7" y="131.7">G_Q1</text>
<text x="148.7" y="129.2">CSA</text>
<text x="148.7" y="126.7">ISN_SP</text>
<text x="63.8" y="135.6">G_Q2</text>
<text x="65.5" y="133">HB1</text>
<text x="65" y="143.2">SW2</text>
<text x="65.5" y="140.6">HB2</text>
<text x="148.7" y="141.9">G_Q3</text>
<text x="148.7" y="139.4">G_Q4</text>
<text x="170.3" y="143.2">V_IN</text>
<text x="23.6" y="148.3">ENABLE CH. B</text>
</g>
<g font-size="2.3" fill="#000080">
<text x="194.4" y="21.3">GND</text>
<text x="35.7" y="51.7">GND</text>
<text x="77.6" y="61.9">GND</text>
<text x="181.7" y="65.7">GND</text>
<text x="194.4" y="65.7">GND</text>
<text x="274.4" y="63.2">GND</text>
<text x="89" y="70.8">GND</text>
<text x="134.7" y="68.2">GND</text>
<text x="150" y="70.8">GND</text>
<text x="263" y="74.6">GND</text>
<text x="233.8" y="91.1">GND</text>
<text x="218.5" y="105.1">GND</text>
<text x="156.3" y="143.2">GND</text>
<text x="184.3" y="143.2">GND</text>
<text x="203.3" y="140.6">GND</text>
<text x="11.5" y="159.7">GND</text>
<text x="157.6" y="164.8">GND</text>
</g>
<g font-size="1.8" fill="#00f">
<text x="15.4" y="14.1">5-28V (30V max.) / 3A,</text>
<text x="15.4" y="16.2">60W max</text>
<text x="63.6" y="23.8">CSD17578Q5A</text>
<text x="29.3" y="26.3">10uF</text>
<text x="37" y="26.3">10uF</text>
<text x="43.3" y="26.3">100nF</text>
<text x="106.8" y="30.1">100nF</text>
<text x="123.3" y="30.1">100nF</text>
<text x="80.1" y="36.5">CSD17578Q5A</text>
<text x="105.5" y="36.5">5m</text>
<text x="138.6" y="39">CSD18563Q5A</text>
<text x="165.2" y="36.5">CSD18563Q5A</text>
<text x="181.7" y="37.8">100nF</text>
<text x="191.9" y="39">10uF</text>
<text x="198.2" y="39">10uF</text>
<text x="221.1" y="36.5">51</text>
<text x="221.1" y="40.3">5m</text>
<text x="231.3" y="40.3">5m</text>
<text x="242.7" y="37.8">51</text>
<text x="256.7" y="37.8">10uF 100nF</text>
<text x="269.4" y="37.8">SMAJ90A</text>
<text x="105.5" y="44.1">5m</text>
<text x="119.5" y="44.1">3.3uH</text>
<text x="244" y="44.1">2.2uH</text>
<text x="283.3" y="46.7">24.243.1</text>
<text x="94.1" y="49.2">2</text>
<text x="155.1" y="49.2">2</text>
<text x="191.9" y="53">10uF</text>
<text x="198.2" y="53">10uF</text>
<text x="212.2" y="51.7">51</text>
<text x="228.7" y="53">100nF</text>
<text x="235.1" y="51.7">51</text>
<text x="63.6" y="55.5">2</text>
<text x="71.2" y="55.5">2</text>
<text x="105.5" y="56.8">51</text>
<text x="118.2" y="56.8">51</text>
<text x="156.3" y="59.4">680pF</text>
<text x="283.3" y="59.4">24.243.2</text>
<text x="92.8" y="60.6">680pF</text>
<text x="144.9" y="67">2</text>
<text x="166.5" y="67">2</text>
<text x="240.2" y="80.9">100nF</text>
<text x="252.9" y="86">KT-0603R</text>
<text x="25.7" y="95.9">VCC2</text>
<text x="150" y="94.9">4.7nF</text>
<text x="251.6" y="94.9">330</text>
<text x="45.8" y="107.6">0</text>
<text x="180.5" y="107.6">0</text>
<text x="17.9" y="110.2">10uF</text>
<text x="170.3" y="112.7">0</text>
<text x="209.7" y="108.9">INA238AIDGSR</text>
<text x="153.8" y="117.8">0</text>
<text x="166.5" y="118.8">VCC2</text>
<text x="180.5" y="119">51k</text>
<text x="34.4" y="120.3">3.3k</text>
<text x="19.2" y="129.2">4.7nF</text>
<text x="25.5" y="129.2">4.7nF</text>
<text x="37" y="129.2">100pF</text>
<text x="43.3" y="129.2">100pF</text>
<text x="209.7" y="130.5">100nF</text>
<text x="34.4" y="134.3">2.2nF</text>
<text x="62.4" y="136.8">VCC2</text>
<text x="177.9" y="133">100pF</text>
<text x="54.7" y="141.9">10uF</text>
<text x="71.2" y="150.8">51k</text>
<text x="146.2" y="154.6">0</text>
<text x="164" y="153.3">100nF</text>
<text x="83.9" y="157.1">LM51772RHAR</text>
</g>
<g font-size="1.8" fill="#03f">
<text x="247.8" y="16.2">Shunt</text>
<text x="247.8" y="18.2">4 A, 40 mV = 10 mOhm</text>
<text x="247.8" y="20.2">4 A * 10 mOhn = 40 mV</text>
<text x="247.8" y="22.3">0.04 * 4 = 160 mW</text>
<text x="277" y="20.5">Out</text>
<text x="277" y="22.5">3-48V / 3A</text>
<text x="247.8" y="24.3">&lt;4A: 1LSB = 125 uA</text>
<text x="247.8" y="26.3">&gt;= 4A: 1LSB = 500 uA</text>
</g>
<g font-size="1.8" fill="#000080">
<text x="29.3" y="23.8">C39</text>
<text x="37" y="23.8">C40</text>
<text x="44.6" y="23.8">C81</text>
<text x="68.7" y="21.3">Q1</text>
<text x="106.8" y="27.6">C82</text>
<text x="123.3" y="27.6">C83</text>
<text x="85.2" y="34">Q2</text>
<text x="169" y="34">Q3</text>
<text x="181.7" y="35.2">C84</text>
<text x="191.9" y="34">C47</text>
<text x="198.2" y="34">C46</text>
<text x="256.7" y="35.2">C19</text>
<text x="263" y="35.2">C85</text>
<text x="270.6" y="35.2">D18</text>
<text x="119.5" y="40.3">L2</text>
<text x="143.6" y="36.5">Q4</text>
<text x="244" y="40.3">L6</text>
<text x="283.3" y="36.5">CN5</text>
<text x="191.9" y="46.7">C48</text>
<text x="198.2" y="46.7">C44</text>
<text x="230" y="50.5">C87</text>
<text x="92.8" y="55.5">C42</text>
<text x="156.3" y="56.8">C43</text>
<text x="233.9" y="69.3">+3.3V</text>
<text x="240.2" y="78.4">C86</text>
<text x="252.9" y="83.5">LED4</text>
<text x="144.9" y="94.9">C65</text>
<text x="208.5" y="93.4">+3.3V</text>
<text x="251.6" y="92.4">R76</text>
<text x="83.9" y="98.7">U10</text>
<text x="39.5" y="107.6">R54</text>
<text x="175.4" y="107.6">R41</text>
<text x="158.9" y="112.7">R56</text>
<text x="142.4" y="117.8">R39</text>
<text x="19.2" y="126.7">C13</text>
<text x="25.5" y="126.7">C11</text>
<text x="34.4" y="131.7">C29</text>
<text x="38.2" y="126.7">C1</text>
<text x="43.3" y="126.7">C10</text>
<text x="177.9" y="130.5">C62</text>
<text x="209.7" y="127.9">C88</text>
<text x="142.4" y="154.6">R42</text>
<text x="164" y="150.8">C89</text>
</g>
<g font-size="1.8">
<text x="165.3" y="41.8">1</text>
<text x="176.8" y="41.8">8</text>
<text x="282.2" y="39.3">1</text>
<text x="282.2" y="41.8">2</text>
<text x="284.3" y="40.5">1</text>
<text x="134.5" y="44.5" transform="rotate(-90 134.5 44.5)">8</text>
<text x="135.8" y="46.8" transform="rotate(-90 135.8 46.8)">D</text>
<text x="137.1" y="44.5" transform="rotate(-90 137.1 44.5)">7</text>
<text x="138.3" y="46.8" transform="rotate(-90 138.3 46.8)">D</text>
<text x="139.6" y="44.5" transform="rotate(-90 139.6 44.5)">6</text>
<text x="140.9" y="46.8" transform="rotate(-90 140.9 46.8)">D</text>
<text x="142.1" y="44.5" transform="rotate(-90 142.1 44.5)">5</text>
<text x="143.4" y="46.8" transform="rotate(-90 143.4 46.8)">D</text>
<text x="165.3" y="44.3">2</text>
<text x="165.3" y="46.9">3</text>
<text x="167.4" y="43.1">S</text>
<text x="167.4" y="45.6">S</text>
<text x="174.4" y="45.6">D</text>
<text x="174.4" y="43.1">D</text>
<text x="176.8" y="46.9">6</text>
<text x="176.8" y="44.3">7</text>
<text x="284.3" y="43.1">2</text>
<text x="135.8" y="53.8" transform="rotate(-90 135.8 53.8)">S</text>
<text x="138.3" y="53.8" transform="rotate(-90 138.3 53.8)">S</text>
<text x="140.9" y="53.8" transform="rotate(-90 140.9 53.8)">S</text>
<text x="143.4" y="53.8" transform="rotate(-90 143.4 53.8)">G</text>
<text x="165.3" y="49.4">4</text>
<text x="167.4" y="48.2">S</text>
<text x="167.4" y="50.7">G</text>
<text x="174.4" y="50.7">D</text>
<text x="174.4" y="48.2">D</text>
<text x="176.8" y="49.4">5</text>
<text x="282.2" y="52">1</text>
<text x="284.3" y="53.2">1</text>
<text x="134.5" y="55.9" transform="rotate(-90 134.5 55.9)">1</text>
<text x="137.1" y="55.9" transform="rotate(-90 137.1 55.9)">2</text>
<text x="139.6" y="55.9" transform="rotate(-90 139.6 55.9)">3</text>
<text x="142.1" y="55.9" transform="rotate(-90 142.1 55.9)">4</text>
<text x="282.2" y="54.5">2</text>
<text x="284.3" y="55.8">2</text>
<text x="218.3" y="76.2" transform="rotate(-90 218.3 76.2)">10</text>
<text x="220.9" y="76.2" transform="rotate(-90 220.9 76.2)">9</text>
<text x="223.4" y="76.2" transform="rotate(-90 223.4 76.2)">8</text>
<text x="226" y="76.2" transform="rotate(-90 226 76.2)">7</text>
<text x="228.5" y="76.2" transform="rotate(-90 228.5 76.2)">6</text>
<text x="219.6" y="80.2" transform="rotate(-90 219.6 80.2)">IN+</text>
<text x="222.1" y="79.7" transform="rotate(-90 222.1 79.7)">IN-</text>
<text x="224.7" y="82.3" transform="rotate(-90 224.7 82.3)">VBUS</text>
<text x="227.2" y="81.4" transform="rotate(-90 227.2 81.4)">GND</text>
<text x="229.8" y="79.7" transform="rotate(-90 229.8 79.7)">VS</text>
<text x="113.2" y="90.9">Addr</text>
<text x="113.2" y="92.9">0x6A</text>
<text x="113.2" y="94.9">1101010</text>
<text x="218.3" y="95.3" transform="rotate(-90 218.3 95.3)">1</text>
<text x="219.6" y="93.2" transform="rotate(-90 219.6 93.2)">A1</text>
<text x="220.9" y="95.3" transform="rotate(-90 220.9 95.3)">2</text>
<text x="222.1" y="93.2" transform="rotate(-90 222.1 93.2)">A0</text>
<text x="223.4" y="95.3" transform="rotate(-90 223.4 95.3)">3</text>
<text x="224.7" y="93.2" transform="rotate(-90 224.7 93.2)">ALERT</text>
<text x="226" y="95.3" transform="rotate(-90 226 95.3)">4</text>
<text x="227.2" y="93.2" transform="rotate(-90 227.2 93.2)">SDA</text>
<text x="228.5" y="95.3" transform="rotate(-90 228.5 95.3)">5</text>
<text x="229.8" y="93.2" transform="rotate(-90 229.8 93.2)">SCL</text>
<text x="82.8" y="101.5">1</text>
<text x="82.8" y="104">3</text>
<text x="82.8" y="106.6">5</text>
<text x="84.9" y="102.8">VCC1</text>
<text x="84.9" y="105.3">SYNC</text>
<text x="84.9" y="107.8">SDA/(CFG3)</text>
<text x="125.9" y="104">SS/ATRK</text>
<text x="128.8" y="106.6">DTRK</text>
<text x="134.9" y="107.8">6</text>
<text x="134.9" y="105.3">4</text>
<text x="134.9" y="102.8">2</text>
<text x="82.8" y="109.1">7</text>
<text x="82.8" y="111.7">9</text>
<text x="84.9" y="110.4">MODE</text>
<text x="84.9" y="112.9">ADDR/SLOPE(CFG1)</text>
<text x="123.5" y="109.1">SCL/(CFG4)</text>
<text x="128.9" y="111.7">CFG2</text>
<text x="134.9" y="112.9">10</text>
<text x="134.9" y="110.4">8</text>
<text x="254.1" y="109.9">Addr</text>
<text x="254.1" y="111.9">0x44</text>
<text x="254.1" y="114">100 0100</text>
<text x="81.8" y="114.2">11</text>
<text x="81.8" y="116.7">13</text>
<text x="81.8" y="119.3">15</text>
<text x="84.9" y="115.5">NFLT</text>
<text x="84.9" y="118">COMP</text>
<text x="126.6" y="119.3">FB/NINT</text>
<text x="129.8" y="114.2">CDC</text>
<text x="131.3" y="116.7">RT</text>
<text x="134.9" y="118">14</text>
<text x="134.9" y="115.5">12</text>
<text x="81.8" y="121.8">17</text>
<text x="81.8" y="124.4">19</text>
<text x="84.9" y="120.5">VIN-FB</text>
<text x="84.9" y="123.1">AGND</text>
<text x="84.9" y="125.6">ISNSN</text>
<text x="120.1" y="121.8">ILIMCOMP/ISET</text>
<text x="128.7" y="124.4">VOUT</text>
<text x="134.9" y="125.6">20</text>
<text x="134.9" y="123.1">18</text>
<text x="134.9" y="120.5">16</text>
<text x="81.8" y="126.9">21</text>
<text x="81.8" y="129.4">23</text>
<text x="81.8" y="132">25</text>
<text x="84.9" y="128.2">CSB</text>
<text x="84.9" y="130.7">SW1</text>
<text x="128.3" y="126.9">ISNSP</text>
<text x="130" y="132">HO1</text>
<text x="130" y="129.4">CSA</text>
<text x="134.9" y="130.7">24</text>
<text x="134.9" y="128.2">22</text>
<text x="81.8" y="134.5">27</text>
<text x="81.8" y="137.1">29</text>
<text x="84.9" y="133.2">HB1</text>
<text x="84.9" y="135.8">LO1</text>
<text x="128.5" y="137.1">PGND</text>
<text x="131.1" y="134.5">NC</text>
<text x="134.9" y="135.8">28</text>
<text x="134.9" y="133.2">26</text>
<text x="81.8" y="139.6">31</text>
<text x="81.8" y="142.1">33</text>
<text x="84.9" y="138.3">VCC2</text>
<text x="84.9" y="140.9">HB2</text>
<text x="84.9" y="143.4">SW2</text>
<text x="130" y="142.1">HO2</text>
<text x="130.3" y="139.6">LO2</text>
<text x="134.9" y="143.4">34</text>
<text x="134.9" y="140.9">32</text>
<text x="134.9" y="138.3">30</text>
<text x="81.8" y="144.7">35</text>
<text x="81.8" y="147.2">37</text>
<text x="81.8" y="149.8">39</text>
<text x="84.9" y="145.9">DRV1</text>
<text x="84.9" y="148.5">EN/UVLO</text>
<text x="128.8" y="149.8">NRST</text>
<text x="130.7" y="147.2">VIN</text>
<text x="131.1" y="144.7">NC</text>
<text x="134.9" y="148.5">38</text>
<text x="134.9" y="145.9">36</text>
<text x="81.8" y="152.3">41</text>
<text x="84.9" y="151">NC</text>
<text x="84.9" y="153.6">EP</text>
<text x="129.6" y="152.3">BIAS</text>
<text x="134.9" y="151">40</text>
<text x="28.1" y="188.1">https://www.lazada.co.th/products/40x40-mm-heatsink-i2797665207-s17269092928.html?</text>
<text x="28.1" y="190.2">https://www.lazada.co.th/products/50x50mm-heatsink-5-i4522716056-s21603608099.html?</text>
</g>
<g font-size="1.8" fill="#999">
<text x="44.6" y="93.6">R55</text>
<text x="78.9" y="92.4">TP3</text>
<text x="44.6" y="98.7">0</text>
<text x="183" y="149.5">TP1</text>
</g>
<g font-size="1.6" fill="#000080">
<text x="106.8" y="34">R46</text>
<text x="221.1" y="34">R18</text>
<text x="242.7" y="35.2">R25</text>
<text x="106.8" y="41.6">R45</text>
<text x="222.4" y="37.8">R3</text>
<text x="232.5" y="37.8">R4</text>
<text x="94.1" y="46.7">R28</text>
<text x="155.1" y="46.7">R29</text>
<text x="63.6" y="53">R30</text>
<text x="71.2" y="53">R31</text>
<text x="212.2" y="49.2">R1</text>
<text x="235.1" y="49.2">R2</text>
<text x="283.3" y="49.2">CN3</text>
<text x="105.5" y="54.3">R26</text>
<text x="118.2" y="54.3">R27</text>
<text x="144.9" y="64.4">R33</text>
<text x="166.5" y="64.4">R32</text>
<text x="17.9" y="107.6">C53</text>
<text x="213.5" y="105.1">U4</text>
<text x="34.4" y="115.2">R53</text>
<text x="175.4" y="119">R40</text>
<text x="50.9" y="141.9">C52</text>
<text x="67.4" y="150.8">R64</text>
</g>
</svg>
